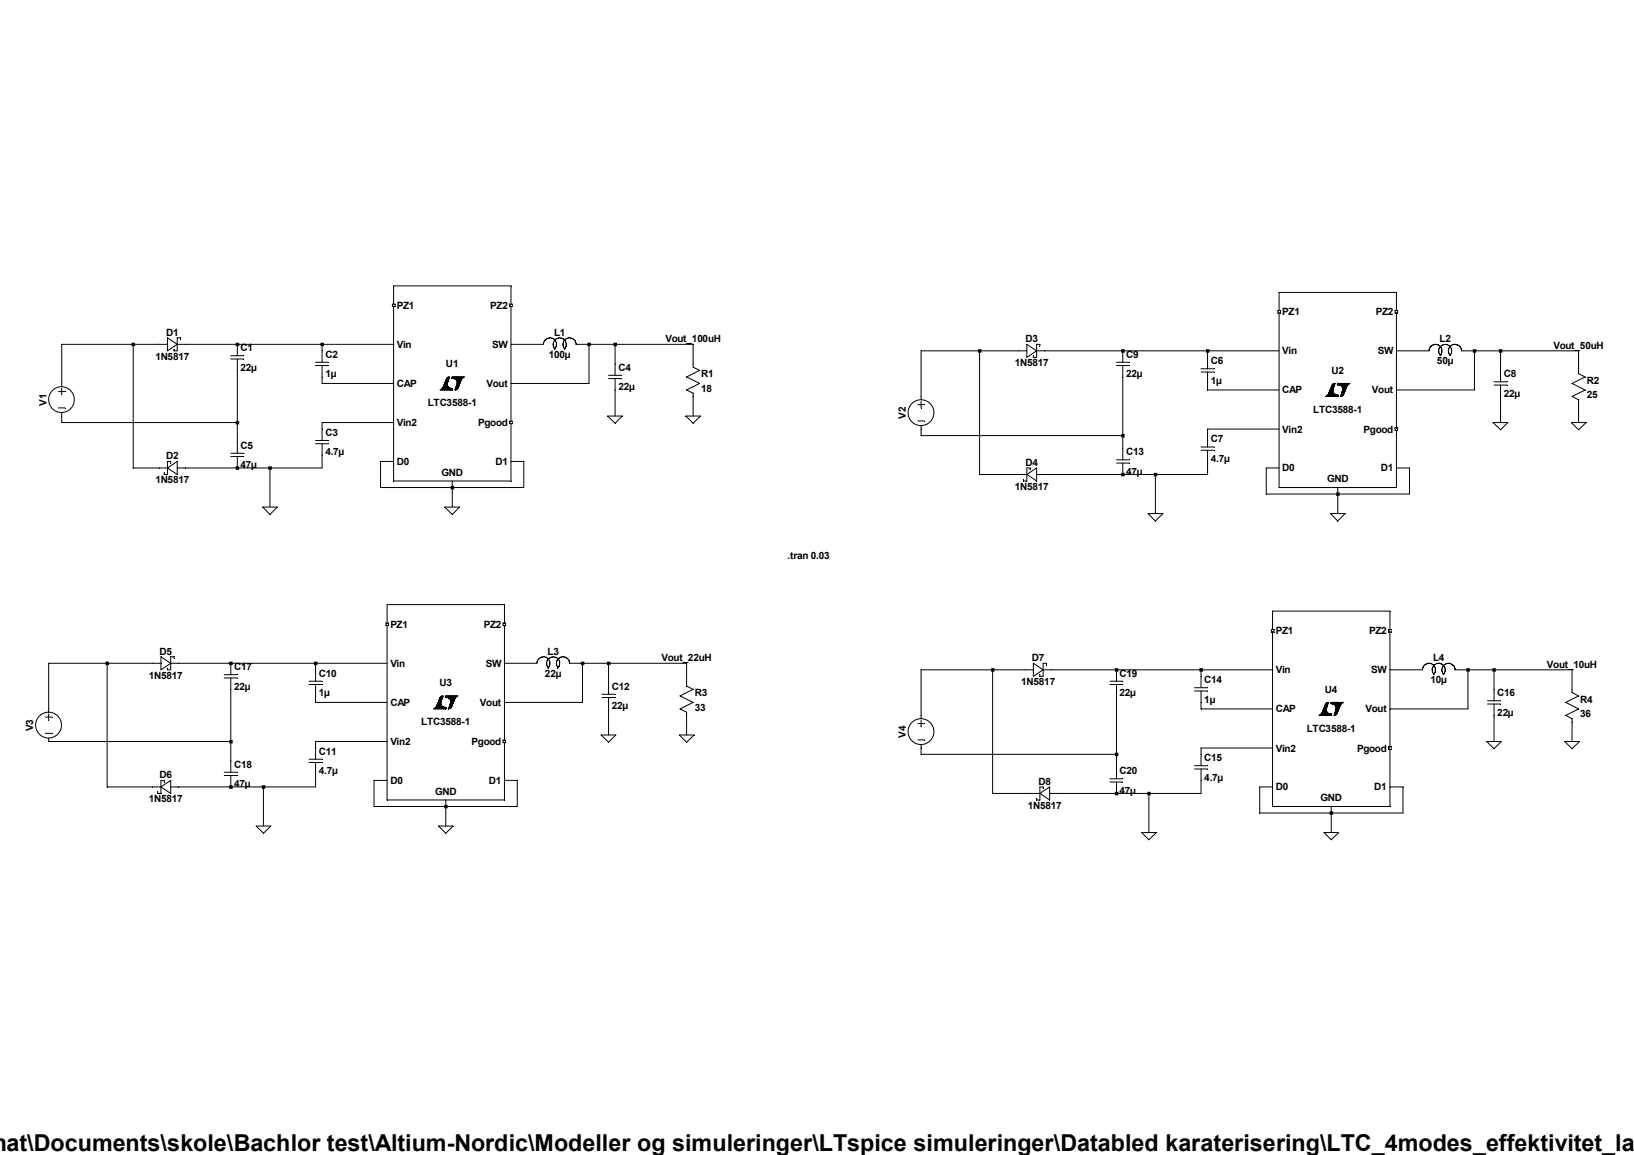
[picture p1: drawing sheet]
<svg xmlns="http://www.w3.org/2000/svg" width="297mm" height="210mm" viewBox="0 0 297 210" stroke-linecap="round" stroke-linejoin="round" font-family="sans-serif">
<g fill="none" stroke="#000" stroke-width=".18">
<path d="M71.3 55.3h.5v.5h-.5zM71.5 52h21.4v35.5h-21.4zM80 70.9h2.2M80.2 70.8h2.1M80.3 70.7h2M80.4 70.6h1.6M80.4 70.6h1.5M80.5 70.5h1.1M80.5 70.5h1.2M80.5 70.4h1.1M80.6 70.4h.9M80.6 70.3h.8"/>
<path d="M80.6 70.2h.8M80.6 70.1h.8M80.7 70.1h.6M80.7 70h.6M80.8 69.9h.5M80.8 69.8h.5M80.8 69.7h.5M80.9 69.7h.4M80.9 69.6h.5M80.9 69.5h.5M80.9 69.4h.5M81 69.3h.4"/>
<path d="M81 69.2h.5M81 69.2h.4M81.1 69.1h.4M81.1 69h.4M81.2 68.9h.4M81.2 68.8h.4M81.2 68.7h.4M81.3 68.7h.3M81.3 68.7h.4M81.4 68.6h.3M81.4 69.6h-.5M81.6 68.5h.1"/>
<path d="M82.1 68.8h2M82.1 68.7h2M82.2 68.6h2.2M82.2 68.7h2M82.2 68.6h2M82.2 68.7h1.9M82.2 68.5h2.3M82.3 70.8l-2.2 .1M82.4 68.8h1.6M82.5 68.9h1.5M82.7 70.9h.1M82.7 68.9h1.2"/>
<path d="M82.8 70.8h.3M82.8 70.7h.3M82.8 70.7h.4M82.8 69h1.1M82.8 70.6h.4M82.8 70.6h.5M82.8 70.5h.5M82.9 70.5h.4M82.9 70.4h.4M82.9 70.4h.5M82.9 69h1M82.9 69.1h1"/>
<path d="M82.9 70.3h.5M83 69.1h.8M83 70.2h.4M83 70.1h.4M83 70.8l-.3 .1M83 69.2h.8M83 70h.5M83.1 69.3h.7M83.1 69.3h.6M83.1 69.9h.4M83.1 69.8h.4M83.1 69.4h.6"/>
<path d="M83.1 69.5h.6M83.1 69.6h.6M83.1 69.8h.5M83.1 69.7h.5M83.7 69.6h-.6"/>
</g>
<path d="M92.6 55.3h.5v.5h-.5z" fill="none" stroke="#000" stroke-width=".18"/>
<path d="M92.6 76.6h.5v.4h-.5z" fill="none" stroke="#000" stroke-width=".18"/>
<g fill="none" stroke="#000" stroke-width=".18">
<path d="M10.6 71.2h1.2M10.6 74.2h1.2M11.2 69.7v.6M11.2 70.6v1.2M11.2 75.1v.5M57.4 65.9h2.3M57.4 66.5h2.3M58.5 63.8v2.1M58.5 66.5v2M58.5 78v2.1M98.8 62.6a1.19 1.19 0 0 1 1.6-1.1 1.19 1.19 0 0 1 .4 2M100.9 63.5a1.19 1.19 0 0 1 0-1.7 1.19 1.19 0 0 1 1.7 0 1.19 1.19 0 0 1 0 1.7"/>
<path d="M104.7 62.6a1.19 1.19 0 0 0-1.7-1.1 1.19 1.19 0 0 0-.3 2M110.6 68.2h2.4M110.6 68.8h2.4M111.8 66.2v2M111.8 68.8v2.1M126 66.2v.6l1.2 .6-2.4 1.1 2.4 1.2-2.4 1.2 1.2 .6v.6M57.4 80.1h2.3M57.4 80.7h2.3M58.5 80.7v2"/>
<circle cx="11.2" cy="72.7" r="2.34"/>
</g>
<path d="M232.5 53.2h21.3v35.4h-21.3z" fill="#fff"/>
<g fill="none" stroke="#000" stroke-width=".18">
<path d="M232.3 56.5h.4v.4h-.4zM232.5 53.2h21.3v35.4h-21.3zM240.9 72.1h2.3M241.1 72h2.1M241.2 72h2M241.2 71.9h2M241.3 71.8h1.9M241.3 71.9h1.9M241.4 71.8h1.6M241.4 71.8h1.4M241.4 71.7h1.3M241.5 71.7h1.1"/>
<path d="M241.5 71.6h1M241.5 71.5h.9M241.6 71.5h.8M241.6 71.4h.8M241.6 71.4h.7M241.6 71.3h.7M241.6 71.2h.7M241.7 71.2h.6M241.7 71.1h.6M241.7 71h.6M241.8 71h.5M241.8 70.9h.5"/>
<path d="M241.8 70.8h.5M241.9 70.7h.4M241.9 70.8h.4M241.9 70.6h.5M241.9 70.7h.5M241.9 70.5h.5M242 70.4h.4M242 70.3h.5M242 70.3h.4M242.1 70.1h.4M242.1 70.2h.4M242.1 70h.4"/>
<path d="M242.2 70h.4M242.2 69.9h.4M242.3 69.8h.3M242.4 69.8h.2M242.4 69.8h.3M242.6 69.7h.1M243.1 70h1.9M243.1 69.9h1.9M243.1 69.8h2.1M243.1 69.9h2M243.2 69.8h2.1M243.2 69.7h2.2"/>
<path d="M243.4 70h1.5M243.5 70.1h1.4M243.7 72h.3M243.7 70.1h1.2M243.7 72h.4M243.7 71.9h.4M243.8 71.8h.4M243.8 71.9h.3M243.8 70.1h1.1M243.8 71.7h.4M243.8 72.1h-.1M243.8 71.6h.5"/>
<path d="M243.8 71.5h.5M243.9 70.3h.9M243.9 71.5h.4M243.9 71.4h.4M243.9 71.3h.5M244 70.4h.8M244 71.2h.4M244 71.3h.4M244 70.4h.7M244 70.5h.7M244 71.1h.5M244 71h.5"/>
<path d="M244.1 70.6h.6M244.1 70.5h.6M244.1 70.6h.5M244.1 70.7h.5M244.1 70.8h.5M244.1 71h.4M244.1 70.9h.5M244.9 70.2h-1.1"/>
</g>
<path d="M253.6 56.5h.4v.4h-.4z" fill="none" stroke="#000" stroke-width=".18"/>
<path d="M253.6 77.8h.4v.4h-.4z" fill="none" stroke="#000" stroke-width=".18"/>
<g fill="none" stroke="#000" stroke-width=".18">
<path d="M166.8 73.6h1.2M166.8 76.5h1.2M167.4 72.1v.6M167.4 73v1.2M167.4 77.4v.6M218.3 67.1h2.4M218.3 67.6h2.4M219.5 65v2.1M219.5 67.6v2.1M219.5 79.2v2.1M259.7 63.8a1.19 1.19 0 0 1 1.7-1.1 1.19 1.19 0 0 1 .3 1.9M261.9 64.6a1.17 1.17 0 0 1 0-1.6 1.17 1.17 0 0 1 1.6 0 1.17 1.17 0 0 1 0 1.6"/>
<path d="M265.6 63.8a1.19 1.19 0 0 0-.9-1.1 1.19 1.19 0 0 0-1.3 .5l-.1 .7 .3 .7M271.6 69.4h2.3M271.6 70h2.3M272.8 67.4v2M272.8 70v2.1M286.9 67.4v.5l1.2 .6-2.4 1.2 2.4 1.2-2.4 1.2 1.2 .6v.6M218.3 81.3h2.4M218.3 81.9h2.4M219.5 81.9v2"/>
<circle cx="167.4" cy="75" r="2.35"/>
</g>
<path d="M70.4 109.9h21.3v35.6h-21.3z" fill="#fff"/>
<g fill="none" stroke="#000" stroke-width=".18">
<path d="M70.1 113.3h.5v.4h-.5zM70.4 109.9h21.3v35.6h-21.3zM78.8 128.9h2.2M78.9 128.9h2.1M79 128.8h2.1M79.1 128.7h2M79.2 128.7h1.9M79.2 128.6h1.8M79.2 128.6h1.5M79.3 128.5h1.3M79.3 128.5h1.1M79.3 128.4h1.1"/>
<path d="M79.4 128.4h.9M79.4 128.3h.9M79.4 128.2h.8M79.4 128.3h.8M79.5 128.2h.7M79.5 128.1h.7M79.5 128.1h.6M79.5 128h.6M79.5 127.9h.6M79.6 127.9h.5M79.6 127.8h.5M79.6 127.7h.5"/>
<path d="M79.7 127.6h.5M79.7 127.6h.4M79.7 127.7h.4M79.7 127.5h.5M79.8 127.4h.4M79.8 127.5h.4M79.8 127.3h.5M79.8 127.3h.4M79.8 127.2h.5M79.9 127.1h.4M79.9 127h.4M80 126.9h.4"/>
<path d="M80 126.8h.4M80.1 126.7h.3M80.1 126.7h.4M80.2 126.6h.3M80.3 126.6h.2M80.9 126.7h2M81 126.7h2M81 126.6h2.1M81 126.7h1.9M81.1 126.8h1.7M81.2 126.8h1.6M81.4 126.9h1.4"/>
<path d="M81.5 128.8h.3M81.5 128.9h.2M81.5 128.9h.1M81.5 126.9h1.3M81.6 128.8h.3M81.6 128.7h.4M81.6 128.6h.4M81.6 127h1.1M81.7 128.5h.4M81.7 128.6h.3M81.7 128.4h.4M81.7 127h1"/>
<path d="M81.7 128.3h.5M81.7 128.2h.5M81.8 127.1h.8M81.8 127.1h.9M81.8 128.2h.4M81.8 128.1h.5M81.8 127.2h.8M81.8 128h.5M81.9 127.3h.7M81.9 127.3h.6M81.9 127.9h.4M81.9 127.8h.4"/>
<path d="M81.9 127.4h.6M81.9 127.5h.6M81.9 127.6h.6M81.9 127.8h.5M81.9 127.6h.5M81.9 127.7h.5M83.3 126.5l-2.3 .1"/>
</g>
<path d="M91.4 113.3h.5v.4h-.5z" fill="none" stroke="#000" stroke-width=".18"/>
<path d="M91.4 134.6h.5v.4h-.5z" fill="none" stroke="#000" stroke-width=".18"/>
<g fill="none" stroke="#000" stroke-width=".18">
<path d="M99.7 119.8l-.3 .3a1.22 1.22 0 0 0 .3 1.4M99.7 119.8a1.2 1.2 0 0 1 1.7-.1 1.2 1.2 0 0 1 0 1.8M99.7 119.8a1.19 1.19 0 0 0-1.4-.3 1.19 1.19 0 0 0-.7 1.1M99.7 119.8a1.16 1.16 0 0 1-.1 1.7M8.3 130.4h1.1M8.3 133.3h1.1M8.8 128.9v.6M8.8 129.8v1.2M8.8 134.2v.6M56.2 123.9h2.3M56.2 124.5h2.3M56.2 138h2.3"/>
<path d="M56.2 138.6h2.3M57.4 121.8v2.1M57.4 124.5v2M57.4 136v2M57.4 138.6v2.1M103.5 120.6a1.18 1.18 0 0 0-1.6-1.1 1.18 1.18 0 0 0-.4 2M109.4 126.2h2.4M109.4 126.8h2.4M110.6 124.2v2M110.6 126.8v2.1M124.8 124.2v.6l1.2 .5-2.4 1.2 2.4 1.2-2.4 1.2 1.2 .6v.6"/>
<circle cx="8.8" cy="131.8" r="2.35"/>
</g>
<path d="M231.3 111.1h21.3v35.5h-21.3z" fill="#fff"/>
<g fill="none" stroke="#000" stroke-width=".18">
<path d="M231.1 114.5h.5v.4h-.5zM231.3 111.1h21.3v35.5h-21.3zM239.7 130.1h2.3M239.8 130h2.2M239.9 130h2.1M240 130h2M240 129.9h2M240.1 129.8h2M240.1 129.9h2M240.2 129.8h1.7M240.2 129.8h1.4M240.2 129.7h1.3"/>
<path d="M240.3 129.6l1.1 .1M240.3 129.5h1M240.3 129.6h1M240.3 129.5h.9M240.4 129.4h.8M240.4 129.5h.8M240.4 129.4h.7M240.4 129.3h.7M240.5 129.2h.6M240.5 129.3h.6M240.5 129.1h.6M240.5 129h.6"/>
<path d="M240.6 128.9h.5M240.6 128.8h.5M240.7 128.7h.4M240.7 128.8h.4M240.7 128.6h.5M240.7 128.5h.5M240.8 128.4h.4M240.8 128.3h.5M240.9 128.2h.4M240.9 128.1h.4M241 128h.3M241 127.9h.4"/>
<path d="M241 128h.4M241.1 127.8h.3M241.3 128.4h-.5M241.4 127.7h.1M241.5 127.8h-.3M241.9 127.9h1.9M241.9 127.8h2.1M241.9 127.9h2M242 127.7h2.2M242.1 128h1.7M242.2 128h1.6M242.3 128.1h1.5"/>
<path d="M242.5 130h.2M242.5 130.1h.1M242.5 128.1h1.2M242.5 130h.3M242.5 130h.4M242.5 129.9h.4M242.6 129.8h.4M242.6 129.9h.4M242.6 128.1h1.1M242.6 129.7h.4M242.7 128.2h1M242.7 129.6h.4"/>
<path d="M242.7 128.2h.9M242.7 129.5h.4M242.7 128.3h.9M242.7 129.4h.5M242.7 129.3h.5M242.8 128.4h.8M242.8 129.2h.4M242.8 129.3h.4M242.8 128.4h.7M242.8 128.5h.7M242.8 129.1h.5M242.8 129h.5"/>
<path d="M242.9 128.5h.6M242.9 128.6h.6M242.9 128.7h.6M242.9 128.7h.5M242.9 128.8h.5M242.9 128.9h.4M242.9 128.9h.5M243.1 129.6l-.4 .1M244.1 127.8h-2.2"/>
</g>
<path d="M252.4 114.5h.5v.4h-.5z" fill="none" stroke="#000" stroke-width=".18"/>
<path d="M252.4 135.8h.5v.4h-.5z" fill="none" stroke="#000" stroke-width=".18"/>
<g fill="none" stroke="#000" stroke-width=".18">
<path d="M11.2 75.6v1.2h31.9M24.2 62.6v22.5h6.2M30.4 61.4l1.8 1.2-1.8 1.2zM30.4 62.6h-19.2v7.1M32.2 62.6h39.3M32.8 61.7v-.3h-.6v2.4h-.6v-.3M42 64.7h2.3M42 65.3h2.3M43.1 62.6v2.1M43.1 65.3v17.1M58.5 62.6v1.2M58.5 68.5v1.2h13"/>
<path d="M71.5 76.8h-13v1.2M92.9 62.6h5.9M104.7 62.6h21.3v3.6M107.1 62.6v7.1h-14.2M110.4 75.6h2.7l-1.3 1.4zM111.8 62.6v3.6M111.8 70.9v4.7M124.7 75.6h2.6l-1.3 1.4zM126 72.1v3.5M167.4 78v1.2h36.7M178.1 63.8v22.5h8.5M186.6 63.8h-19.2v8.3"/>
<path d="M186.6 62.6l1.8 1.2-1.8 1.2zM188.4 63.8h44.1M189 62.9v-.3h-.6v2.4h-.6v-.3M202.9 65.9h2.4M202.9 66.5h2.4M204.1 63.8v2.1M204.1 66.5v17.1M219.5 63.8v1.2M219.5 69.7v1.2h13M232.5 78h-13v1.2M253.8 63.8h5.9M265.6 63.8h21.3v3.6"/>
<path d="M268 63.8v7.1h-14.2M271.4 76.8h2.7l-1.3 1.3zM272.8 63.8v3.6M272.8 72.1v4.7M285.6 76.8h2.7l-1.4 1.3zM286.9 73.3v3.5M30.4 85.1l1.8-1.2v2.4zM31 84.2v-.3h-.6v2.4h-.6v-.3M42 82.4h2.3M42 83h2.3M43.1 83v2.1M47.8 92.2h2.6l-1.3 1.4z"/>
<path d="M49.1 85.1v7.1M58.5 82.7v2.4h-26.3M71.5 83.9h-2.3v4.7h26v-4.7h-2.3M80.9 92.2h2.6l-1.3 1.4zM82.2 87.5v4.7M186.6 86.3l1.8-1.2v2.4zM187.2 85.4v-.3h-.6v2.4h-.5v-.3M202.9 83.6h2.4M202.9 84.2h2.4M204.1 84.2v2.1M208.7 93.4h2.7l-1.4 1.3zM210 86.3v7.1"/>
<path d="M219.5 83.9v2.4h-31.1M232.5 85.1h-2.3v4.7h26v-4.7h-2.4M241.9 93.4h2.6l-1.3 1.3zM243.2 88.6v4.8M29.3 119.4l1.7 1.2-1.7 1.2zM31.6 119.7v-.3h-.6v2.4h-.6v-.3M8.8 134.8h33.2M19.5 120.6v22.5h9.8M29.3 120.6h-20.5v8.3M31 120.6h39.4M40.8 122.7h2.3M40.8 123.3h2.3"/>
<path d="M42 120.6v2.1M42 123.3v17.1M57.4 120.6v1.2M57.4 126.5v1.2h13M70.4 134.8h-13v1.2M91.7 120.6h5.9M103.5 120.6h21.3v3.6M105.9 120.6v7.1h-14.2M109.3 133.6h2.6l-1.3 1.4zM110.6 120.6v3.6M110.6 128.9v4.7M123.5 133.6h2.7l-1.4 1.4z"/>
<path d="M124.8 130.1v3.5M166.8 131.6h1.2M166.8 134.5h1.2M167.4 131v1.2M167.4 135.4v1.8h35.5M180.4 121.8v22.5h8.6M187.8 121.8h-20.4v8.9M187.8 120.6l1.8 1.2-1.8 1.2zM189.6 121.8h41.7M190.2 120.9v-.3h-.6v2.4h-.6v-.3M201.8 123.9h2.3M201.8 124.5h2.3"/>
<path d="M202.9 121.8v2.1M202.9 124.5v17.1M217.1 125.1h2.4M217.1 125.6h2.4M217.1 139.2h2.4M217.1 139.8h2.4M218.3 121.8v3.3M218.3 125.6v3.3h13M218.3 139.8v4.5h-27.5M231.3 136h-13v3.2M252.6 121.8h5.9a1.19 1.19 0 0 1 1.7-1.1 1.19 1.19 0 0 1 .4 1.9M260.7 122.6a1.19 1.19 0 0 1 0-1.7 1.19 1.19 0 0 1 1.7 0 1.19 1.19 0 0 1-.1 1.7"/>
<path d="M262.5 122.6a1.18 1.18 0 0 1 .3-1.9 1.18 1.18 0 0 1 1.7 1.1h21.2v4.1l1.2 .6-2.3 1.2 2.3 1.2-2.3 1.2 1.1 .6v4.1M266.8 121.8v7.1h-14.2M270.3 134.8h2.6l-1.3 1.3zM270.4 127.4h2.4M270.4 128h2.4M271.6 121.8v5.6M271.6 128v6.8M284.4 134.8h2.7l-1.4 1.3zM29.3 143.1l1.7-1.2v2.4zM29.8 142.2v-.3h-.5v2.4h-.6v-.3M40.8 140.4h2.3M40.8 141h2.3"/>
<path d="M42 141v2.1M46.6 150.2h2.6l-1.3 1.3zM47.9 143.1v7.1M57.4 140.7v2.4h-26.4M70.4 141.9h-2.4v4.7h26v-4.7h-2.3M79.7 150.2h2.6l-1.3 1.3zM81 145.5v4.7M189 144.3l1.8-1.2v2.4zM189.6 143.4v-.3h-.6v2.4h-.6v-.3M201.8 141.6h2.3M201.8 142.2h2.3M202.9 142.2v2.1"/>
<path d="M207.5 151.4h2.7l-1.4 1.3zM208.8 144.3v7.1M231.3 143.1h-2.3v4.7h26v-4.7h-2.4M240.7 151.4h2.6l-1.3 1.3zM242 146.6v4.8"/>
<circle cx="167.4" cy="133" r="2.35"/>
</g>
<g fill="#000">
<path d="M241.7 147.5h.6v.7h-.6zM242.9 89.5h.6v.7h-.6zM266.5 121.5h.7v.6h-.7zM267.7 63.5h.7v.6h-.7zM271.3 121.5h.6v.6h-.6zM272.5 63.5h.6v.6h-.6z" fill-rule="evenodd"/>
<path d="M19.2 120.3h.6v.6h-.6zM23.9 62.3h.7v.6h-.7zM41.7 120.3h.6v.6h-.6zM41.7 134.5h.6v.7h-.6zM41.7 142.8h.6v.6h-.6zM42.8 62.3h.7v.6h-.7zM42.8 76.5h.7v.7h-.7zM42.8 84.8h.7v.6h-.7zM47.6 142.8h.6v.6h-.6zM48.8 84.8h.6v.6h-.6zM57.1 120.3h.6v.6h-.6zM58.3 62.3h.6v.6h-.6zM80.7 146.3h.7v.7h-.7zM81.9 88.3h.6v.7h-.6zM105.6 120.3h.6v.6h-.6zM106.8 62.3h.6v.6h-.6zM110.3 120.3h.7v.6h-.7zM111.5 62.3h.6v.6h-.6zM177.8 63.5h.6v.6h-.6zM180.1 121.5h.7v.6h-.7zM202.6 121.5h.7v.6h-.7zM202.6 136.9h.7v.6h-.7zM202.6 144h.7v.6h-.7zM203.8 63.5h.6v.6h-.6zM203.8 78.9h.6v.6h-.6zM203.8 86h.6v.6h-.6zM208.5 144h.7v.6h-.7zM209.7 86h.7v.6h-.7zM218 121.5h.7v.6h-.7zM219.2 63.5h.6v.6h-.6z" fill-rule="evenodd"/>
</g>
<text font-size="4.2" x="1.2" y="209.3">at\Documents\skole\Bachlor test\Altium-Nordic\Modeller og simuleringer\LTspice simuleringer\Databled karaterisering\LTC_4modes_effektivitet_las</text>
<g font-size="1.8">
<text x="72.1" y="56.1">PZ1</text>
<text x="89.1" y="56.1">PZ2</text>
<text x="233.1" y="57.3">PZ1</text>
<text x="250.1" y="57.3">PZ2</text>
<text x="28.2" y="65.4">1N5817</text>
<text x="30.2" y="61">D1</text>
<text x="43.7" y="63.8">C1</text>
<text x="59.1" y="65">C2</text>
<text x="72.1" y="63.2">Vin</text>
<text x="89.5" y="63.2">SW</text>
<text x="99.7" y="65">100µ</text>
<text x="100.7" y="61">L1</text>
<text x="120.9" y="62.2">Vout_100uH</text>
<text x="186.4" y="62.2">D3</text>
<text x="204.7" y="65">C9</text>
<text x="233.1" y="64.4">Vin</text>
<text x="250.4" y="64.4">SW</text>
<text x="261.7" y="62.2">L2</text>
<text x="282.4" y="63.4">Vout_50uH</text>
<text x="43.7" y="67.4">22µ</text>
<text x="59.1" y="68.6">1µ</text>
<text x="72.1" y="70.4">CAP</text>
<text x="81.1" y="66.8">U1</text>
<text x="88.4" y="70.4">Vout</text>
<text x="112.4" y="67.4">C4</text>
<text x="112.4" y="71">22µ</text>
<text x="127.5" y="68.6">R1</text>
<text x="127.5" y="71.2">18</text>
<text x="184.4" y="66.6">1N5817</text>
<text x="204.7" y="68.6">22µ</text>
<text x="220.1" y="66.2">C6</text>
<text x="220.1" y="69.8">1µ</text>
<text x="233.1" y="71.5">CAP</text>
<text x="242" y="68">U2</text>
<text x="249.4" y="71.5">Vout</text>
<text x="261.2" y="66.2">50µ</text>
<text x="273.3" y="68.6">C8</text>
<text x="288.4" y="69.8">R2</text>
<text x="8.4" y="73.8" transform="rotate(-90 8.4 73.8)">V1</text>
<text x="72.1" y="77.5">Vin2</text>
<text x="77.8" y="73.9">LTC3588-1</text>
<text x="86.9" y="77.5">Pgood</text>
<text x="164.6" y="76.2" transform="rotate(-90 164.6 76.2)">V2</text>
<text x="238.7" y="75.1">LTC3588-1</text>
<text x="273.3" y="72.1">22µ</text>
<text x="288.4" y="72.4">25</text>
<text x="30.2" y="83.5">D2</text>
<text x="43.7" y="81.6">C5</text>
<text x="59.1" y="79.2">C3</text>
<text x="59.1" y="82.8">4.7µ</text>
<text x="204.7" y="82.8">C13</text>
<text x="220.1" y="80.4">C7</text>
<text x="220.1" y="83.9">4.7µ</text>
<text x="233.1" y="78.7">Vin2</text>
<text x="247.9" y="78.7">Pgood</text>
<text x="28.2" y="87.9">1N5817</text>
<text x="43.7" y="85.1">47µ</text>
<text x="72.1" y="84.5">D0</text>
<text x="80.3" y="86.5">GND</text>
<text x="90" y="84.5">D1</text>
<text x="184.4" y="89.1">1N5817</text>
<text x="186.4" y="84.7">D4</text>
<text x="204.7" y="86.3">47µ</text>
<text x="233.1" y="85.7">D0</text>
<text x="241.2" y="87.7">GND</text>
<text x="251" y="85.7">D1</text>
<text x="143.2" y="101.7">.tran 0.03</text>
<text x="29" y="119">D5</text>
<text x="71" y="114.1">PZ1</text>
<text x="87.9" y="114.1">PZ2</text>
<text x="99.5" y="119">L3</text>
<text x="231.9" y="115.3">PZ1</text>
<text x="248.9" y="115.3">PZ2</text>
<text x="27.1" y="123.4">1N5817</text>
<text x="42.5" y="121.8">C17</text>
<text x="42.5" y="125.4">22µ</text>
<text x="58" y="123">C10</text>
<text x="71" y="121.2">Vin</text>
<text x="79.9" y="124.8">U3</text>
<text x="88.3" y="121.2">SW</text>
<text x="99.1" y="123">22µ</text>
<text x="111.2" y="125.4">C12</text>
<text x="120.2" y="120.2">Vout_22uH</text>
<text x="185.6" y="124.6">1N5817</text>
<text x="187.6" y="120.2">D7</text>
<text x="203.5" y="123">C19</text>
<text x="218.9" y="124.2">C14</text>
<text x="231.9" y="122.4">Vin</text>
<text x="240.8" y="126">U4</text>
<text x="249.3" y="122.4">SW</text>
<text x="260" y="124.2">10µ</text>
<text x="260.5" y="120.2">L4</text>
<text x="281.2" y="121.4">Vout_10uH</text>
<text x="58" y="126.6">1µ</text>
<text x="71" y="128.4">CAP</text>
<text x="76.6" y="131.9">LTC3588-1</text>
<text x="87.2" y="128.4">Vout</text>
<text x="111.2" y="128.9">22µ</text>
<text x="126.3" y="126.6">R3</text>
<text x="126.3" y="129.2">33</text>
<text x="203.5" y="126.6">22µ</text>
<text x="218.9" y="127.8">1µ</text>
<text x="231.9" y="129.5">CAP</text>
<text x="248.2" y="129.5">Vout</text>
<text x="272.2" y="126.6">C16</text>
<text x="272.2" y="130.1">22µ</text>
<text x="287.2" y="127.8">R4</text>
<text x="287.2" y="130.4">36</text>
<text x="6.1" y="133" transform="rotate(-90 6.1 133)">V3</text>
<text x="58" y="137.2">C11</text>
<text x="71" y="135.5">Vin2</text>
<text x="85.7" y="135.5">Pgood</text>
<text x="164.6" y="134.2" transform="rotate(-90 164.6 134.2)">V4</text>
<text x="231.9" y="136.7">Vin2</text>
<text x="237.5" y="133.1">LTC3588-1</text>
<text x="246.7" y="136.7">Pgood</text>
<text x="29" y="141.5">D6</text>
<text x="42.5" y="139.6">C18</text>
<text x="42.5" y="143.1">47µ</text>
<text x="58" y="140.8">4.7µ</text>
<text x="71" y="142.5">D0</text>
<text x="88.9" y="142.5">D1</text>
<text x="188.8" y="142.7">D8</text>
<text x="203.5" y="140.8">C20</text>
<text x="218.9" y="138.4">C15</text>
<text x="218.9" y="141.9">4.7µ</text>
<text x="231.9" y="143.7">D0</text>
<text x="249.8" y="143.7">D1</text>
<text x="27.1" y="145.9">1N5817</text>
<text x="79.1" y="144.5">GND</text>
<text x="186.8" y="147.1">1N5817</text>
<text x="203.5" y="144.3">47µ</text>
<text x="240" y="145.7">GND</text>
</g>
</svg>
